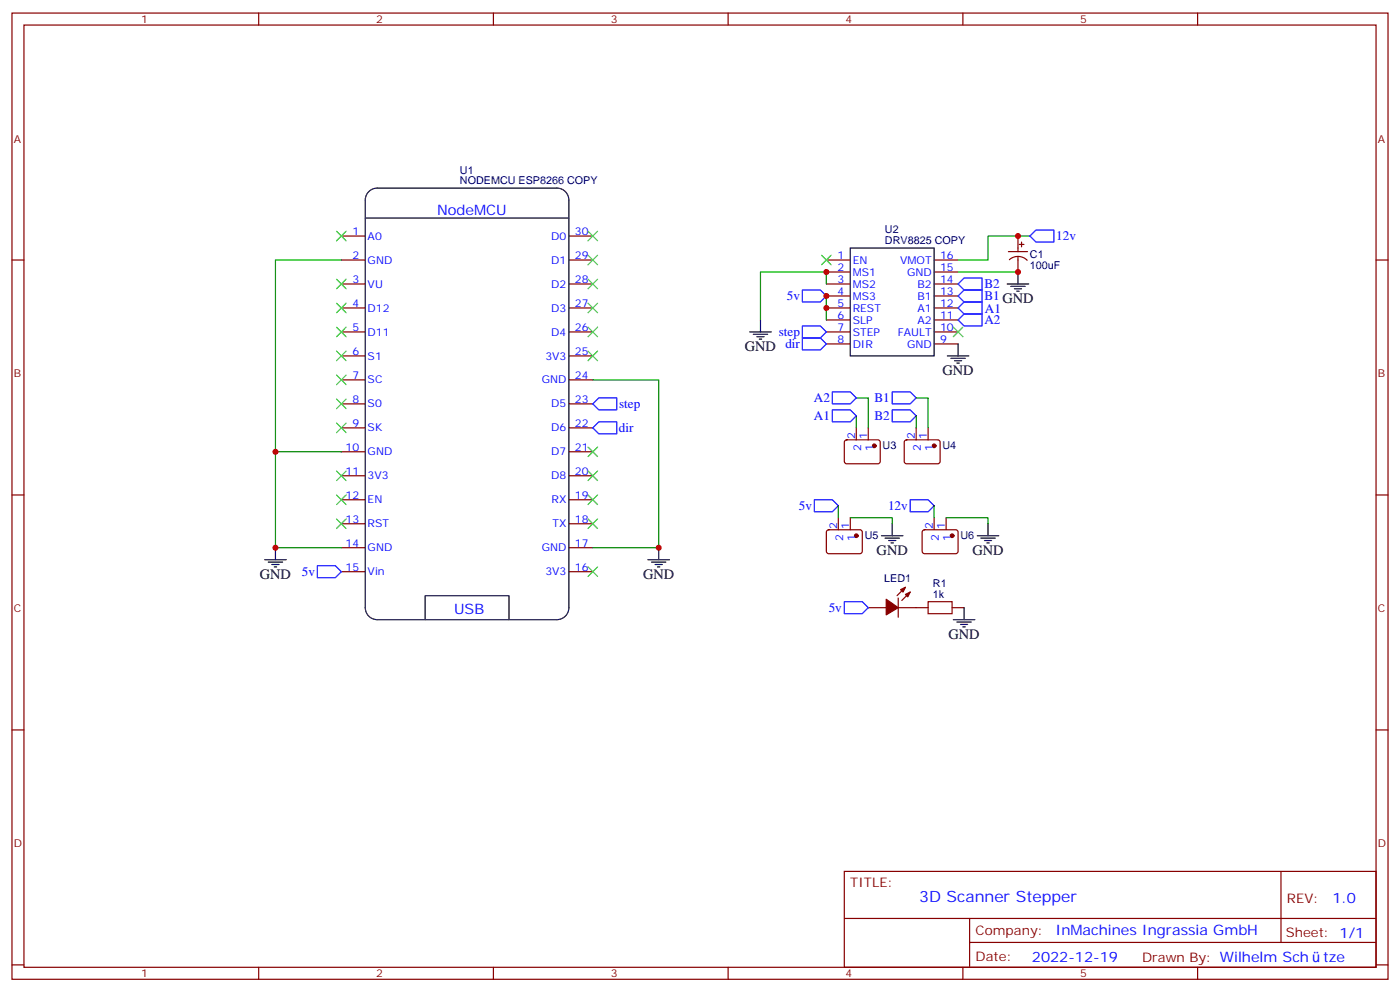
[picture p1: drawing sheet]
<svg xmlns="http://www.w3.org/2000/svg" width="412mm" height="292mm" viewBox="0 0 412 292" stroke-linecap="round" stroke-linejoin="round" font-family="sans-serif">
<g fill="none" stroke="#870000" stroke-width=".35">
<path d="M3.5 3.8h405.4v284.4h-405.4zM7.1 7.4h398.2v277.3h-398.2zM76.2 3.8v3.6M145.3 3.8v3.6M214.5 3.8v3.6M283.6 3.8v3.6M352.8 3.8v3.6M3.5 76.5h3.6M100.5 76.5h7.1M100.5 69.5h7.1M167.6 76.5h7M167.6 69.5h7"/>
<path d="M243.4 76.5h7.1M275.2 76.5h7M297 74h5.7M297.3 76.4a3.8 3.8 0 0 1 5.3 .2M299.9 69.5v4.5M299.9 75.5v4.5M300.2 71.9h1.4M300.9 71.2v1.4M405.3 76.5h3.6M100.5 97.7h7.1M100.5 90.6h7.1M100.5 83.6h7.1"/>
<path d="M167.6 97.7h7M167.6 90.6h7M167.6 83.6h7M243.4 97.7h7.1M243.4 90.6h7.1M243.4 83.6h7.1M243.4 80h7.1M243.4 87.1h7.1M243.4 94.2h7.1M275.2 97.7h7M275.2 90.6h7M275.2 83.6h7"/>
<path d="M275.2 80h7M275.2 87.1h7M275.2 94.2h7M100.5 118.9h7.1M100.5 111.8h7.1M100.5 104.7h7.1M167.6 118.9h7M167.6 111.8h7M167.6 104.7h7M243.4 101.2h7.1M275.2 101.2h7M100.5 133h7.1"/>
<path d="M100.5 125.9h7.1M167.6 133h7M167.6 125.9h7M248.9 129.6l.5-.2 9.5 .1 .4 .6-.1 6-.6 .4-9.5-.1-.4-.6v-5.7zM252.2 125.9v3.5M255.8 125.9v3.5M266.6 129.6l.5-.2 9.4 .1 .4 .6v6l-.7 .4-9.4-.1-.5-.6v-5.7zM269.9 125.9v3.5M273.4 125.9v3.5M3.5 145.7h3.6M100.5 154.1h7.1M100.5 147.1h7.1"/>
<path d="M100.5 140h7.1M167.6 154.1h7M167.6 147.1h7M167.6 140h7M243.7 156.1l.4-.2h9.5l.4 .7-.1 5.9-.6 .4h-9.5l-.4-.7v-5.6zM246.9 152.4v3.5M250.5 152.4v3.5M271.9 156.1l.4-.2h9.5l.4 .7v5.9l-.7 .4h-9.4l-.5-.7v-5.6zM275.2 152.4v3.5M278.7 152.4v3.5M405.3 145.7h3.6M100.5 168.2h7.1"/>
<path d="M100.5 161.2h7.1M167.6 168.2h7M167.6 161.2h7M255.8 178.8h5.3M264.6 178.8h8.8M264.6 176v5.6M266.7 172.8l-2.5 2.5M268.1 174.2l-2.5 2.5M280.5 178.8h3.5M3.5 214.8h3.6M405.3 214.8h3.6M248.7 256.4h156.6v28.3h-156.6z"/>
<path d="M377.3 256.5v20.8M248.7 270.3h156.5M285.6 277.3h119.6M285.6 270.3v14.1M3.5 284h3.6M76.2 284.7v3.5M145.3 284.7v3.5M214.5 284.7v3.5M283.6 284.7v3.5M352.8 284.7v3.5M405.3 284h3.6"/>
</g>
<g fill="none" stroke="#000" stroke-width=".35">
<path d="M108.6 56.4a3.5 3.5 0 0 1 2.5-1h52.9a3.5 3.5 0 0 1 3.6 3.5v119.9a3.5 3.5 0 0 1-3.6 3.6h-52.9a3.5 3.5 0 0 1-3.5-3.6v-119.9a3.5 3.5 0 0 1 1-2.5zM107.6 64.2h60M250.5 73h24.7v31.7h-24.7zM220.8 97.7h6.4M221.9 98.4h4.2M223 99.1h2.1M223.7 99.8h.7M224 94.2v3.5M296.7 83.6h6.3M297.7 84.3h4.3M298.8 85h2.1M299.5 85.7h.7"/>
<path d="M299.9 80v3.6M279 104.7h6.4M280.1 105.4h4.2M281.2 106.2h2.1M281.9 106.9h.7M282.2 101.2v3.5M259.6 157.7h6.4M260.7 158.4h4.2M261.8 159.1h2.1M262.5 159.8h.7M262.8 154.1v3.6M287.9 157.7h6.3"/>
<path d="M288.9 158.4h4.3M290 159.1h2.1M290.7 159.8h.7M291 154.1v3.6M78 164.7h6.3M79 165.4h4.3M80.1 166.1h2.1M80.8 166.8h.7M81.1 161.2v3.5M190.9 164.7h6.3M191.9 165.4h4.2M193 166.1h2.1"/>
<path d="M193.7 166.8h.7M194 161.2v3.5M284 178.8v3.6M125.2 182.4v-7.1h24.7v7.1M280.8 182.4h6.4M281.9 183.1h4.2M282.9 183.8h2.1M283.6 184.5h.7"/>
</g>
<g fill="none" stroke="#008700" stroke-width=".35">
<path d="M100.5 76.5h-19.4v56.5M303.4 69.5h-12.4v7h-8.8M243.4 87.1v7.1M243.4 83.6v-3.6h-19.4v14.2M282.2 80h17.7M174.6 111.8h19.4v49.4h-19.4M252.2 117.1h3.6v8.8M269.9 117.1h3.5v8.8M100.5 133h-19.4v28.2h19.4M252.2 122.4v3.5M269.9 122.4v3.5M246.9 148.8v3.6"/>
<path d="M250.5 152.4h12.3v1.7M275.2 148.8v3.6M278.7 152.4h12.3v1.7"/>
</g>
<g fill="none" stroke="#00f" stroke-width=".35">
<path d="M303.4 69.5l1.8-1.8h5.2v3.5h-5.2zM236.4 99.4h5.3l1.7 1.8-1.7 1.8h-5.3zM236.4 95.9h5.3l1.7 1.8-1.7 1.7h-5.3zM236.4 85.3h5.3l1.7 1.8-1.7 1.8h-5.3zM282.2 90.6l1.8-1.7h5.3v3.5h-5.3zM282.2 94.2l1.8-1.8h5.3v3.5h-5.3zM282.2 87.1l1.8-1.8h5.3v3.6h-5.3zM282.2 83.6l1.8-1.8h5.3v3.5h-5.3zM174.6 118.9l1.8-1.8h5.3v3.5h-5.3zM245.2 115.3h5.3l1.7 1.8-1.7 1.8h-5.3zM262.8 115.3h5.3l1.8 1.8-1.8 1.8h-5.3zM174.6 125.9l1.8-1.8h5.3v3.6h-5.3z"/>
<path d="M245.2 120.6h5.3l1.7 1.8-1.7 1.7h-5.3zM262.8 120.6h5.3l1.8 1.8-1.8 1.7h-5.3zM239.9 147.1h5.3l1.7 1.7-1.7 1.8h-5.3zM268.1 147.1h5.3l1.8 1.7-1.8 1.8h-5.3zM93.5 166.5h5.3l1.7 1.7-1.7 1.8h-5.3zM248.7 177.1h5.3l1.8 1.7-1.8 1.8h-5.3z"/>
</g>
<g fill="none" stroke="#3c3" stroke-width=".35">
<path d="M99.1 68.1l2.9 2.8M102 68.1l-2.9 2.8M173.2 68.1l2.8 2.8M173.2 75.1l2.8 2.8M176 68.1l-2.8 2.8M176 75.1l-2.8 2.8M242 75.1l2.8 2.8M244.8 75.1l-2.8 2.8M99.1 82.2l2.9 2.8M99.1 89.2l2.9 2.8M99.1 96.3l2.9 2.8M102 82.2l-2.9 2.8"/>
<path d="M102 89.2l-2.9 2.8M102 96.3l-2.9 2.8M173.2 82.2l2.8 2.8M173.2 89.2l2.8 2.8M173.2 96.3l2.8 2.8M176 82.2l-2.8 2.8M176 89.2l-2.8 2.8M176 96.3l-2.8 2.8M280.8 96.3l2.8 2.8M283.6 96.3l-2.8 2.8M99.1 103.3l2.9 2.9M99.1 110.4l2.9 2.8"/>
<path d="M99.1 117.4l2.9 2.9M102 103.3l-2.9 2.9M102 110.4l-2.9 2.8M102 117.4l-2.9 2.9M173.2 103.3l2.8 2.9M176 103.3l-2.8 2.9M99.1 124.5l2.9 2.8M99.1 138.6l2.9 2.8M102 124.5l-2.9 2.8M102 138.6l-2.9 2.8M173.2 131.6l2.8 2.8M173.2 138.6l2.8 2.8"/>
<path d="M176 131.6l-2.8 2.8M176 138.6l-2.8 2.8M99.1 145.7l2.9 2.8M99.1 152.7l2.9 2.8M102 145.7l-2.9 2.8M102 152.7l-2.9 2.8M173.2 145.7l2.8 2.8M173.2 152.7l2.8 2.8M176 145.7l-2.8 2.8M176 152.7l-2.8 2.8M173.2 166.8l2.8 2.9M176 166.8l-2.8 2.9"/>
</g>
<g fill="#870000" stroke="#870000" stroke-width=".35">
<path d="M266.7 174.9l1.4-.7-.7 1.4z"/>
<path d="M265.3 173.5l1.4-.7-.7 1.4z"/>
<path d="M261.1 176.4l3.5 2.4-3.5 2.1z"/>
<circle cx="257.5" cy="131.2" r=".53"/>
<circle cx="275.2" cy="131.2" r=".53"/>
<circle cx="252.2" cy="157.7" r=".53"/>
<circle cx="280.5" cy="157.7" r=".53"/>
</g>
<path d="M273.4 177.1h7.1v3.5h-7.1z" fill="none" stroke="#a10000" stroke-width=".35"/>
<g fill="#c00">
<circle cx="243.4" cy="80" r=".88"/>
<circle cx="243.4" cy="87.1" r=".88"/>
<circle cx="243.4" cy="90.6" r=".88"/>
<circle cx="81.1" cy="161.2" r=".88"/>
<circle cx="81.1" cy="133" r=".88"/>
<circle cx="194" cy="161.2" r=".88"/>
<circle cx="299.9" cy="80" r=".88"/>
<circle cx="299.9" cy="69.5" r=".88"/>
</g>
<text font-size="4.6" fill="#00f" x="270.8" y="265.5">3D Scanner Stepper</text>
<g font-size="4.2" fill="#00f">
<text x="128.8" y="63.2">NodeMCU</text>
<text x="133.8" y="180.7">USB</text>
<text x="392.5" y="265.7">1.0</text>
<text x="310.9" y="275.3">InMachines Ingrassia GmbH</text>
<text x="304" y="283.1">2022-12-19</text>
<text x="389.8" y="283">tze</text>
</g>
<g font-size="4.2">
<text x="219.4" y="103.3">GND</text>
<text x="277.6" y="110.4">GND</text>
<text x="258.2" y="163.3">GND</text>
<text x="286.5" y="163.3">GND</text>
<text x="76.6" y="170.4">GND</text>
<text x="189.4" y="170.4">GND</text>
<text x="279.4" y="188">GND</text>
</g>
<g font-size="3.9" fill="#00f">
<text x="311.1" y="70.8">12v</text>
<text x="231.8" y="88.3">5v</text>
<text x="290" y="88.4">B1 GND</text>
<text x="290" y="84.9">B2</text>
<text x="290" y="95.4">A2</text>
<text x="290.1" y="92">A1</text>
<text x="229.4" y="98.9">step</text>
<text x="231.3" y="102.5">dir</text>
<text x="239.7" y="118.3">A2</text>
<text x="257.6" y="118.3">B1</text>
<text x="182.4" y="120.1">step</text>
<text x="239.7" y="123.6">A1</text>
<text x="257.6" y="123.6">B2</text>
<text x="182.3" y="127.2">dir</text>
<text x="235.3" y="150.1">5v</text>
<text x="261.6" y="150.1">12v</text>
<text x="88.9" y="169.5">5v</text>
<text x="244.1" y="180.1">5v</text>
</g>
<g font-size="3.9" fill="#800">
<text x="250.5" y="261">TITLE:</text>
<text x="379.1" y="265.7">REV:</text>
<text x="287.4" y="275.2">Company:</text>
<text x="378.7" y="275.8">Sheet: 1/1</text>
<text x="287.4" y="282.9">Date:</text>
<text x="336.4" y="283">Drawn By: Wilhelm Sch</text>
</g>
<g font-size="3.2" fill="#800">
<text x="41.6" y="6.8">1</text>
<text x="110.8" y="6.8">2</text>
<text x="179.9" y="6.8">3</text>
<text x="249.1" y="6.8">4</text>
<text x="318.2" y="6.8">5</text>
<text x="4.1" y="41.9">A</text>
<text x="405.9" y="41.9">A</text>
<text x="4.1" y="111.1">B</text>
<text x="405.9" y="111.1">B</text>
<text x="4.1" y="180.2">C</text>
<text x="405.9" y="180.2">C</text>
<text x="4.1" y="249.4">D</text>
<text x="405.9" y="249.4">D</text>
<text x="41.6" y="287.7">1</text>
<text x="110.8" y="287.7">2</text>
<text x="179.9" y="287.7">3</text>
<text x="249.1" y="287.7">4</text>
<text x="318.2" y="287.7">5</text>
</g>
<g font-size="3.2" fill="#000080">
<text x="135.5" y="51.1">U1</text>
<text x="135.5" y="54.3">NODEMCU ESP8266 COPY</text>
<text x="260.7" y="71.8">DRV8825 COPY</text>
<text x="260.7" y="68.6">U2</text>
<text x="303.4" y="75.9">C1</text>
<text x="303.4" y="79.1">100uF</text>
<text x="260" y="132">U3</text>
<text x="277.6" y="132">U4</text>
<text x="254.7" y="158.5">U5</text>
<text x="282.9" y="158.5">U6</text>
<text x="260.5" y="171.1">LED1</text>
<text x="274.8" y="172.8">R1</text>
<text x="274.8" y="176">1k</text>
</g>
<g font-size="3.2" fill="#00f">
<text x="103.8" y="69.1">1</text>
<text x="108.3" y="70.5">A0</text>
<text x="162.4" y="70.5">D0</text>
<text x="169.3" y="69.1">30</text>
<text x="103.8" y="76.2">2</text>
<text x="108.3" y="77.6">GND</text>
<text x="162.4" y="77.6">D1</text>
<text x="169.3" y="76.2">29</text>
<text x="246.7" y="76.2">1</text>
<text x="251.2" y="77.6">EN</text>
<text x="265.2" y="77.6">VMOT</text>
<text x="276.9" y="76.2">16</text>
<text x="103.8" y="83.2">3</text>
<text x="169.3" y="83.2">28</text>
<text x="246.7" y="79.7">2</text>
<text x="246.7" y="83.2">3</text>
<text x="251.2" y="81.1">MS1</text>
<text x="267.2" y="81.1">GND</text>
<text x="276.9" y="83.2">14</text>
<text x="276.9" y="79.7">15</text>
<text x="108.3" y="84.6">VU</text>
<text x="162.4" y="84.6">D2</text>
<text x="246.7" y="86.7">4</text>
<text x="251.2" y="84.6">MS2</text>
<text x="251.2" y="88.2">MS3</text>
<text x="270.3" y="88.2">B1</text>
<text x="270.3" y="84.6">B2</text>
<text x="276.9" y="86.7">13</text>
<text x="103.8" y="90.3">4</text>
<text x="108.3" y="91.7">D12</text>
<text x="162.4" y="91.7">D3</text>
<text x="169.3" y="90.3">27</text>
<text x="246.7" y="90.3">5</text>
<text x="246.7" y="93.8">6</text>
<text x="251.2" y="91.7">REST</text>
<text x="251.2" y="95.2">SLP</text>
<text x="270.3" y="95.2">A2</text>
<text x="270.3" y="91.7">A1</text>
<text x="276.9" y="93.8">11</text>
<text x="276.9" y="90.3">12</text>
<text x="103.8" y="97.3">5</text>
<text x="108.3" y="98.7">D11</text>
<text x="162.4" y="98.7">D4</text>
<text x="169.3" y="97.3">26</text>
<text x="246.7" y="97.3">7</text>
<text x="246.7" y="100.9">8</text>
<text x="251.2" y="98.7">STEP</text>
<text x="264.4" y="98.7">FAULT</text>
<text x="276.9" y="100.9">9</text>
<text x="276.9" y="97.3">10</text>
<text x="103.8" y="104.4">6</text>
<text x="108.3" y="105.8">S1</text>
<text x="160.7" y="105.8">3V3</text>
<text x="169.3" y="104.4">25</text>
<text x="251.2" y="102.3">DIR</text>
<text x="267.2" y="102.3">GND</text>
<text x="103.8" y="111.4">7</text>
<text x="108.3" y="112.9">SC</text>
<text x="159.6" y="112.9">GND</text>
<text x="169.3" y="111.4">24</text>
<text x="103.8" y="118.5">8</text>
<text x="108.3" y="119.9">S0</text>
<text x="162.4" y="119.9">D5</text>
<text x="169.3" y="118.5">23</text>
<text x="103.8" y="125.6">9</text>
<text x="169.3" y="125.6">22</text>
<text x="108.3" y="127">SK</text>
<text x="162.4" y="127">D6</text>
<text x="251.9" y="129.3" transform="rotate(-90 251.9 129.3)">2</text>
<text x="255.4" y="129.3" transform="rotate(-90 255.4 129.3)">1</text>
<text x="269.5" y="129.3" transform="rotate(-90 269.5 129.3)">2</text>
<text x="273" y="129.3" transform="rotate(-90 273 129.3)">1</text>
<text x="101.8" y="132.6">10</text>
<text x="108.3" y="134">GND</text>
<text x="162.4" y="134">D7</text>
<text x="169.3" y="132.6">21</text>
<text x="253.6" y="132.8" transform="rotate(-90 253.6 132.8)">2</text>
<text x="257.2" y="132.8" transform="rotate(-90 257.2 132.8)">1</text>
<text x="271.3" y="132.8" transform="rotate(-90 271.3 132.8)">2</text>
<text x="274.8" y="132.8" transform="rotate(-90 274.8 132.8)">1</text>
<text x="101.8" y="139.7">11</text>
<text x="108.3" y="141.1">3V3</text>
<text x="162.4" y="141.1">D8</text>
<text x="169.3" y="139.7">20</text>
<text x="101.8" y="146.7">12</text>
<text x="108.3" y="148.1">EN</text>
<text x="162.5" y="148.1">RX</text>
<text x="169.3" y="146.7">19</text>
<text x="101.8" y="153.8">13</text>
<text x="108.3" y="155.2">RST</text>
<text x="162.7" y="155.2">TX</text>
<text x="169.3" y="153.8">18</text>
<text x="246.6" y="155.7" transform="rotate(-90 246.6 155.7)">2</text>
<text x="250.1" y="155.7" transform="rotate(-90 250.1 155.7)">1</text>
<text x="274.8" y="155.7" transform="rotate(-90 274.8 155.7)">2</text>
<text x="278.3" y="155.7" transform="rotate(-90 278.3 155.7)">1</text>
<text x="101.8" y="160.8">14</text>
<text x="169.3" y="160.8">17</text>
<text x="248.4" y="159.2" transform="rotate(-90 248.4 159.2)">2</text>
<text x="251.9" y="159.2" transform="rotate(-90 251.9 159.2)">1</text>
<text x="276.6" y="159.2" transform="rotate(-90 276.6 159.2)">2</text>
<text x="280.1" y="159.2" transform="rotate(-90 280.1 159.2)">1</text>
<text x="101.8" y="167.9">15</text>
<text x="108.3" y="162.2">GND</text>
<text x="159.6" y="162.2">GND</text>
<text x="169.3" y="167.9">16</text>
<text x="108.3" y="169.3">Vin</text>
<text x="160.7" y="169.3">3V3</text>
</g>
</svg>
